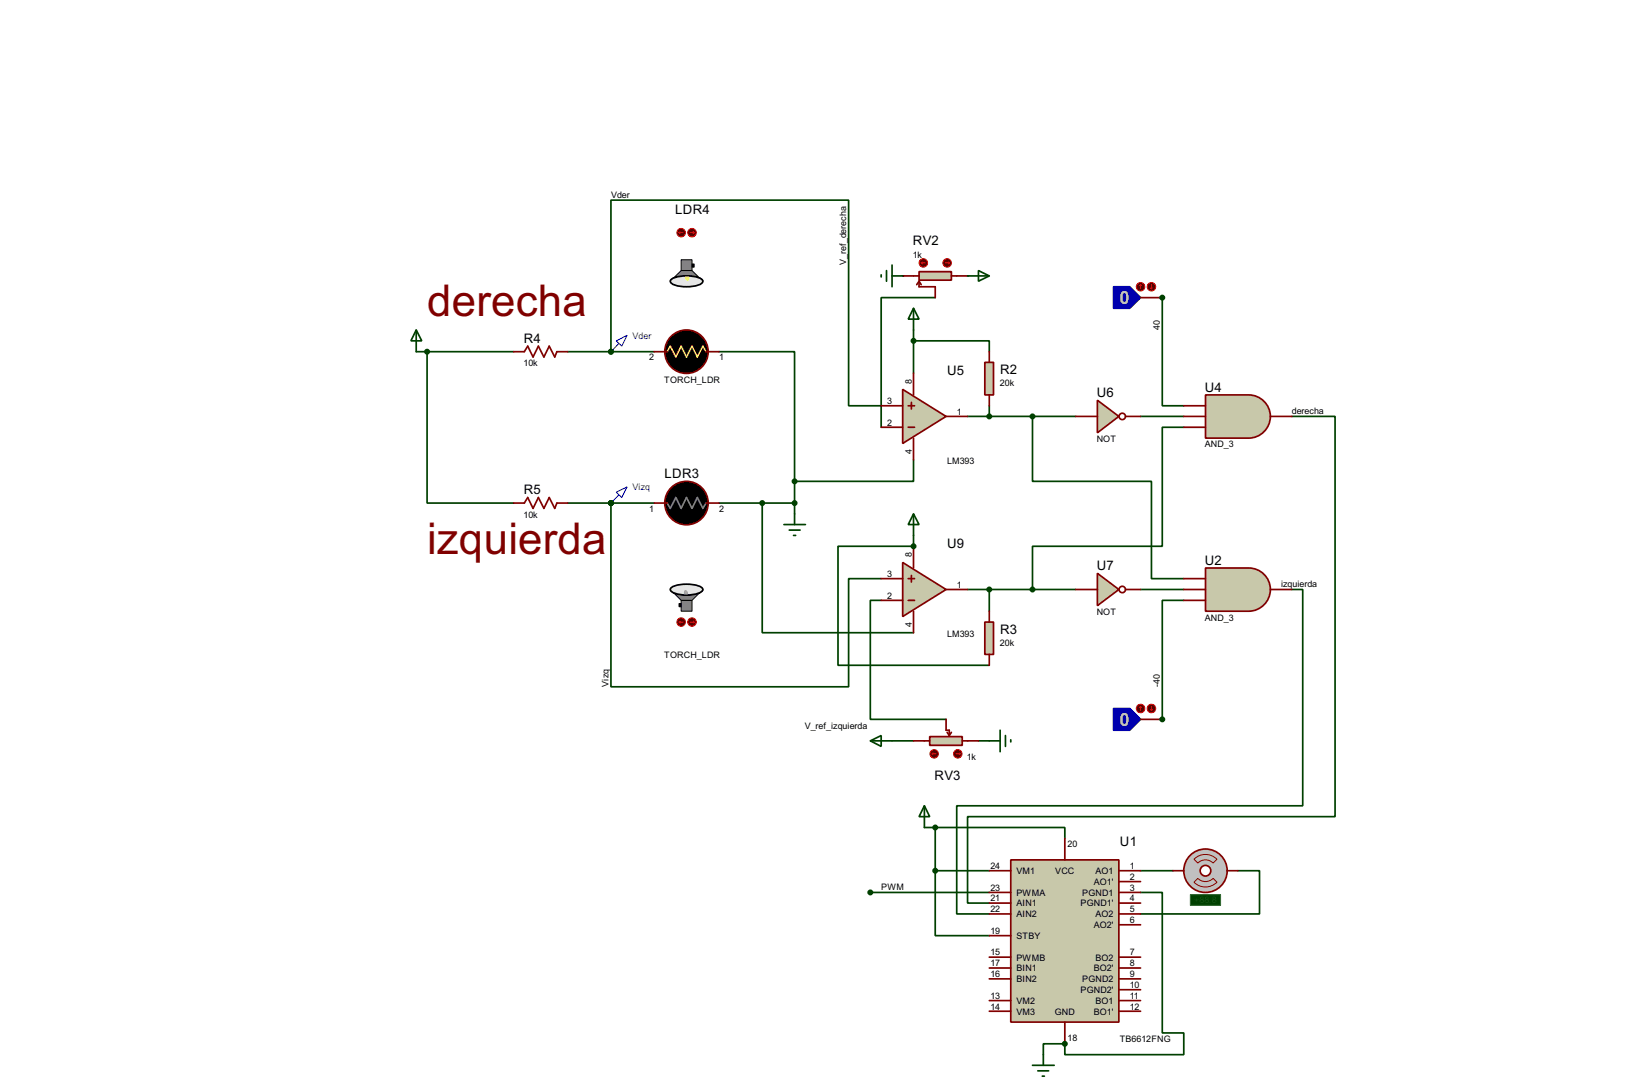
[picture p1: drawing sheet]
<svg xmlns="http://www.w3.org/2000/svg" width="383mm" height="256mm" viewBox="0 0 383 256" stroke-linecap="round" stroke-linejoin="round" font-family="sans-serif">
<path d="M186.7 118.2v2.5" fill="none" stroke="#004000" stroke-width=".4"/>
<circle cx="143.6" cy="118.2" r=".2" fill="#004000"/>
<path d="M169 82.6h17.7v30.5M133.4 118.2h20.3M143.6 118.2v43.1h55.8v-25.4h7.7M179.1 118.2v30.4h35.6M186.7 113.1v5.1h-17.7M214.7 108v5.1h-28" fill="none" stroke="#004000" stroke-width=".4"/>
<circle cx="143.6" cy="118.2" r=".2" fill="#004000"/>
<path d="M268 204.5h7.6M290.9 204.5h5.1v10.2h-28M250.2 245.2h-5v2.5" fill="none" stroke="#004000" stroke-width=".4"/>
<circle cx="250.2" cy="245.2" r=".2" fill="#004000"/>
<path d="M214.7 125.8v2.5M227.4 138.5h5.1v5.1M268 209.6h5.1v33h5.1v5.1h-28v-2.5" fill="none" stroke="#004000" stroke-width=".4"/>
<circle cx="214.7" cy="128.3" r=".2" fill="#004000"/>
<path d="M143.6 82.6v-35.6h55.8v48.3h7.7M214.7 128.3h-17.8v28h35.6" fill="none" stroke="#004000" stroke-width=".4"/>
<circle cx="143.6" cy="82.6" r=".2" fill="#004000"/>
<path d="M219.8 69.9h-12.7v30.5M97.8 82.6h22.9M100.4 82.6v35.6h20.3M133.4 82.6h10.2M268 97.8h10.2M268 138.5h10.2M207.1 141h-2.6v28h17.8M209.6 174h5.1" fill="none" stroke="#004000" stroke-width=".4"/>
<g fill="#004000">
<circle cx="227.4" cy="64.8" r=".2"/>
<circle cx="212.1" cy="64.8" r=".2"/>
</g>
<path d="M214.7 77.5v10.2M214.7 80.1h17.8v2.5M227.4 97.8h25.4M232.5 95.3v2.5M242.6 97.8v15.3h28v22.8h7.6M278.2 100.4h-5.1v27.9h-30.5v10.2M232.5 138.5h20.3M229.9 174h2.6" fill="none" stroke="#004000" stroke-width=".4"/>
<g fill="#004000">
<circle cx="143.6" cy="118.2" r=".2"/>
<circle cx="143.6" cy="82.6" r=".2"/>
</g>
<path d="M143.6 82.6h10.1" fill="none" stroke="#004000" stroke-width=".4"/>
<circle cx="143.6" cy="82.6" r=".2" fill="#004000"/>
<path d="M273.1 69.9v25.4h5.1M278.2 141h-5.1v28" fill="none" stroke="#004000" stroke-width=".4"/>
<g fill="#004000">
<circle cx="273.1" cy="69.9" r=".2"/>
<circle cx="273.1" cy="169" r=".2"/>
</g>
<path d="M303.6 97.8h10.1v94h-86.3v20.3h5.1M303.6 138.5h2.5v50.8h-81.3v25.4h7.7M217.2 194.4h2.6M219.8 194.4h30.4v2.5M219.8 194.4v10.1M204.5 209.6h28M219.8 204.5v15.3h12.7M219.8 204.5h12.7" fill="none" stroke="#004000" stroke-width=".4"/>
<path d="M212.1 91.5l10.2 6.3-10.2 6.4z" fill="#c8c8aa" stroke="#800000" stroke-width=".4"/>
<path d="M207.1 95.3h5M213.4 95.3h1.5M214.2 94.5v1.6M214.7 87.7v5.1M222.3 97.8h5.1M156.3 118.2h.5M165.9 118.2h.5M207.1 100.4h5M213.4 100.4h1.5M214.7 102.9v5.1" fill="none" stroke="#800000" stroke-width=".4"/>
<circle cx="161.3" cy="118.2" r="5.1" fill="#000" stroke="#800000" stroke-width=".4"/>
<path d="M156.8 118.2l.7 1.2 1.3-2.5 1.3 2.5 1.2-2.5 1.3 2.5 1.3-2.5 1.3 2.5 .7-1.2" fill="none" stroke="#808080" stroke-width=".4"/>
<g fill="#808080" stroke="#000" stroke-width=".23">
<path d="M160.1 141h2.5v2.6h-2.5z" fill-rule="evenodd"/>
<path d="M157.5 138.5a3 3 0 0 0 2.9 1.2l2.6-.1a2.56 2.56 0 0 0 2.2-1.1l-2.6 2.5h-2.5z" fill-rule="evenodd"/>
</g>
<path d="M157.6 138.2a7.4 7.4 0 0 1 6.1-.7 1.59 1.59 0 0 1 1.5 1 3.1 3.1 0 0 1-3 1.2l-2.6-.1a2.54 2.54 0 0 1-2.1-1.1z" fill-rule="evenodd" fill="#e6e6e6" stroke="#000" stroke-width=".4"/>
<path d="M160.9 138.8l.2-.1a.68 .68 0 0 1 .5 .8h-.8z" fill-rule="evenodd" fill="#a6a8aa" stroke="#9f9fa8" stroke-width=".23"/>
<path d="M159.6 141.8h.5v.7h-.5z" fill="#000" stroke="#000" stroke-width=".23"/>
<path d="M153.7 118.2h2.6M166.4 118.2h2.6" fill="none" stroke="#800000" stroke-width=".4"/>
<circle cx="160" cy="146.1" r="1" fill="#400000" stroke="#f00" stroke-width=".23"/>
<path d="M159.6 146.1l.2 .3M159.6 146.1h1M159.8 145.9l-.2 .2" fill="none" stroke="#f00" stroke-width=".23"/>
<circle cx="162.6" cy="146.1" r="1" fill="#400000" stroke="#f00" stroke-width=".23"/>
<path d="M162.1 146.1h1M162.9 145.9l.2 .2M163.1 146.1l-.2 .3" fill="none" stroke="#f00" stroke-width=".23"/>
<circle cx="161.3" cy="82.6" r="5.1" fill="#000" stroke="#800000" stroke-width=".4"/>
<g fill="#808080" stroke="#000" stroke-width=".23">
<path d="M160.1 61h2.5v2.6h-2.5z" fill-rule="evenodd"/>
<path d="M157.6 65.8l-.1 .3 2.6-2.5h2.5l2.6 2.5a3 3 0 0 0-3-1.3l-2.6 .1a3.3 3.3 0 0 0-2 .9z" fill-rule="evenodd"/>
</g>
<path d="M157.6 65.8a7.4 7.4 0 0 1 6.1-.7 1.59 1.59 0 0 1 1.5 1 1.58 1.58 0 0 1-1.5 1 8.9 8.9 0 0 1-5.8-.5l-.3-.2z" fill-rule="evenodd" fill="#e6e6e6" stroke="#000" stroke-width=".4"/>
<path d="M161.1 65.1h.8l-.3 .7a.66 .66 0 0 1-.5-.7z" fill-rule="evenodd" fill="#ff0" stroke="#ff0" stroke-width=".23"/>
<path d="M162.6 62h.5v.8h-.5z" fill="#000" stroke="#000" stroke-width=".23"/>
<path d="M156.8 82.6l.7-1.3 1.3 2.6 1.3-2.6 1.2 2.6 1.3-2.6 1.3 2.6 1.3-2.6 .7 1.3" fill="none" stroke="#f8c003" stroke-width=".4"/>
<path d="M153.7 82.6h3.1M165.9 82.6h3.1" fill="none" stroke="#800000" stroke-width=".4"/>
<circle cx="162.6" cy="54.7" r="1" fill="#400000" stroke="#f00" stroke-width=".23"/>
<path d="M162.1 54.7h1M162.9 54.4l.2 .3M163.1 54.7l-.2 .2" fill="none" stroke="#f00" stroke-width=".23"/>
<circle cx="160" cy="54.7" r="1" fill="#400000" stroke="#f00" stroke-width=".23"/>
<path d="M159.6 54.7l.2 .2M159.6 54.7h1M159.8 54.4l-.2 .3" fill="none" stroke="#f00" stroke-width=".23"/>
<path d="M184.2 123.2h5.1M185.5 124.5h2.5M186.5 125.8h.5M186.7 120.7v2.5" fill="none" stroke="#004000" stroke-width=".4"/>
<g fill="#004000" stroke="#004000" stroke-width=".4">
<circle cx="186.7" cy="118.2" r=".5"/>
<circle cx="143.5" cy="118.2" r=".5"/>
</g>
<path d="M120.7 82.6h2.5l.8-1.3 1.3 2.6 1.2-2.6 1.3 2.6 1.3-2.6 1.3 2.6 .5-1.3h2.5M120.7 118.2h2.5l.8-1.3 1.3 2.5 1.2-2.5 1.3 2.5 1.3-2.5 1.3 2.5 .5-1.2h2.5" fill="none" stroke="#800000" stroke-width=".4"/>
<path d="M144.8 115.6l2.6-1.2-1.3 2.5zM145.3 116.4l-1.7 1.8" fill="none" stroke="#0000c0" stroke-width=".23"/>
<path d="M212.1 132.1l10.2 6.4-10.2 6.3z" fill="#c8c8aa" stroke="#800000" stroke-width=".4"/>
<path d="M207.1 135.9h5M213.4 135.9h1.5M214.2 135.2v1.5M214.7 128.3v5.1M222.3 138.5h5.1M207.1 141h5M213.4 141h1.5M214.7 143.6v5" fill="none" stroke="#800000" stroke-width=".4"/>
<path d="M279.7 210.1h7.1v2.6h-7.1z" fill="#004000" stroke="#0f0" stroke-width=".23"/>
<circle cx="283.2" cy="204.5" r="5.1" fill="#c0c0c0" stroke="#800000" stroke-width=".4"/>
<path d="M280.6 201.8a3.8 3.8 0 0 1 5.4 0l-.9 .9a2.54 2.54 0 0 0-3.6 0zM281.5 206.3a2.54 2.54 0 0 0 3.6 0l.9 .9a3.8 3.8 0 0 1-5.4 0z" fill="none" stroke="#800000" stroke-width=".23"/>
<circle cx="283.2" cy="204.5" r="1.25" fill="#feffff" stroke="#800000" stroke-width=".4"/>
<path d="M275.6 204.5h2.6M288.3 204.5h2.6" fill="none" stroke="#800000" stroke-width=".4"/>
<path d="M242.6 250.2h5.1M243.9 251.5h2.5M244.9 252.8h.5M245.2 247.7v2.5" fill="none" stroke="#004000" stroke-width=".4"/>
<g fill="#004000" stroke="#004000" stroke-width=".4">
<circle cx="179.1" cy="118.2" r=".5"/>
<circle cx="186.7" cy="113.1" r=".5"/>
<circle cx="143.5" cy="118.2" r=".5"/>
</g>
<path d="M257.9 94l5 3.8-5 3.9z" fill="#c8c8aa" stroke="#800000" stroke-width=".4"/>
<g fill="none" stroke="#800000" stroke-width=".4">
<path d="M252.8 97.8h5.1M264.5 97.8h3.5"/>
<circle cx="263.7" cy="97.8" r=".75"/>
</g>
<path d="M257.9 134.7l5 3.8-5 3.8z" fill="#c8c8aa" stroke="#800000" stroke-width=".4"/>
<g fill="none" stroke="#800000" stroke-width=".4">
<path d="M252.8 138.5h5.1M264.5 138.5h3.5"/>
<circle cx="263.7" cy="138.5" r=".75"/>
</g>
<path d="M237.5 202h25.4v38.1h-25.4z" fill="#c8c8aa" stroke="#800000" stroke-width=".4"/>
<g fill="none" stroke="#800000" stroke-width=".4">
<path d="M250.2 196.9v5.1M232.5 204.5h5M232.5 209.6h5M232.5 212.1h5M232.5 214.7h5M232.5 219.8h5M262.9 204.5h5.1M262.9 209.6h5.1M262.9 212.1h5.1M262.9 214.7h5.1M262.9 207.1h5.1M262.9 217.2h5.1"/>
<path d="M232.5 224.8h5M232.5 227.4h5M232.5 229.9h5M232.5 235h5M232.5 237.5h5M262.9 224.8h5.1M262.9 227.4h5.1M262.9 229.9h5.1M262.9 235h5.1M262.9 237.5h5.1M262.9 232.5h5.1M250.2 240.1v5.1"/>
</g>
<circle cx="250.2" cy="245.2" r=".5" fill="#004000" stroke="#004000" stroke-width=".4"/>
<path d="M231.4 85.1h2.1v7.7h-2.1z" fill="#c8c8aa" stroke="#800000" stroke-width=".4"/>
<path d="M232.5 82.6v2.5M232.5 92.8v2.5" fill="none" stroke="#800000" stroke-width=".4"/>
<path d="M231.4 146.1h2.1v7.6h-2.1z" fill="#c8c8aa" stroke="#800000" stroke-width=".4"/>
<path d="M232.5 143.6v2.5M232.5 153.7v2.6" fill="none" stroke="#800000" stroke-width=".4"/>
<g fill="#004000" stroke="#004000" stroke-width=".4">
<circle cx="232.4" cy="138.5" r=".5"/>
<circle cx="214.6" cy="128.3" r=".5"/>
<circle cx="143.5" cy="82.6" r=".5"/>
</g>
<path d="M214.7 72.4l1.3 2.6h-2.6zM214.7 72.4v5.1M214.7 120.7l1.3 2.5h-2.6zM214.7 120.7v5.1" fill="none" stroke="#004000" stroke-width=".4"/>
<path d="M144.8 80.1l2.6-1.3-1.3 2.5zM145.3 80.8l-1.7 1.8" fill="none" stroke="#0000c0" stroke-width=".23"/>
<path d="M283.3 92.8h10.1a5.1 5.1 0 0 1 5.1 5 5.1 5.1 0 0 1-5.1 5.1h-10.1z" fill-rule="evenodd" fill="#c8c8aa" stroke="#800000" stroke-width=".4"/>
<path d="M278.2 95.3h5.1M278.2 97.8h5.1M298.5 97.8h5.1M278.2 100.4h5.1" fill="none" stroke="#800000" stroke-width=".4"/>
<path d="M283.3 133.4h10.1a5.1 5.1 0 0 1 5.1 5.1 5.1 5.1 0 0 1-5.1 5.1h-10.1z" fill-rule="evenodd" fill="#c8c8aa" stroke="#800000" stroke-width=".4"/>
<path d="M278.2 135.9h5.1M278.2 138.5h5.1M298.5 138.5h5.1M278.2 141h5.1" fill="none" stroke="#800000" stroke-width=".4"/>
<path d="M97.8 77.5l1.3 2.6h-2.5zM97.8 77.5v5.1" fill="none" stroke="#004000" stroke-width=".4"/>
<circle cx="100.3" cy="82.6" r=".5" fill="#004000" stroke="#004000" stroke-width=".4"/>
<path d="M216 63.8h7.6v2h-7.6z" fill="#c8c8aa" stroke="#800000" stroke-width=".4"/>
<path d="M212.1 64.8h3.9M216 66.1l-.6 .8M216 66.1l.5 .8M216 66.1v1.3h3.8v2.5M223.6 64.8h3.8" fill="none" stroke="#800000" stroke-width=".4"/>
<circle cx="222.5" cy="61.8" r="1" fill="#400000" stroke="#f00" stroke-width=".23"/>
<path d="M222.1 61.8h1M222.8 61.5l.3 .3M223.1 61.8l-.3 .2" fill="none" stroke="#f00" stroke-width=".23"/>
<circle cx="216.9" cy="61.8" r="1" fill="#400000" stroke="#f00" stroke-width=".23"/>
<path d="M216.5 61.8l.2 .2M216.5 61.8h1M216.7 61.5l-.2 .3" fill="none" stroke="#f00" stroke-width=".23"/>
<path d="M218.5 173h7.6v2.1h-7.6z" fill="#c8c8aa" stroke="#800000" stroke-width=".4"/>
<path d="M214.7 174h3.8M222.3 169v2.5h.8v1.3M222.6 172l.5 .8M223.6 172l-.5 .8M226.1 174h3.8" fill="none" stroke="#800000" stroke-width=".4"/>
<circle cx="219.5" cy="177.1" r="1" fill="#400000" stroke="#f00" stroke-width=".23"/>
<path d="M219 177.1l.3 .2M219 177.1h1M219.3 176.8l-.3 .3" fill="none" stroke="#f00" stroke-width=".23"/>
<circle cx="225" cy="177.1" r="1" fill="#400000" stroke="#f00" stroke-width=".23"/>
<path d="M224.6 177.1h1M225.4 176.8l.2 .3M225.6 177.1l-.2 .2" fill="none" stroke="#f00" stroke-width=".23"/>
<g fill="none" stroke="#004000" stroke-width=".4">
<path d="M207.1 64.6v.5M208.3 63.6v2.5M209.6 64.8h2.5M209.6 62.3v5.1M227.4 64.8h5.1M229.9 63.6l2.6 1.2-2.6 1.3zM204.5 174l2.6-1.2v2.5zM204.5 174h5.1M232.5 174h2.5M235 171.5v5.1M236.3 172.8v2.5M237.5 173.8v.5"/>
<path d="M217.2 189.3l1.3 2.5h-2.5zM217.2 189.3v5.1"/>
</g>
<g fill="#004000" stroke="#004000" stroke-width=".4">
<circle cx="242.6" cy="138.5" r=".5"/>
<circle cx="242.6" cy="97.8" r=".5"/>
<circle cx="232.4" cy="97.8" r=".5"/>
<circle cx="214.6" cy="80.1" r=".5"/>
<circle cx="143.5" cy="118.2" r=".5"/>
<circle cx="143.5" cy="82.6" r=".5"/>
</g>
<path d="M261.7 67.4h3.8l2.5 2.5-2.5 2.5h-3.8z" fill-rule="evenodd" fill="#0000c0" stroke="#000080" stroke-width=".4"/>
<path d="M268 69.9h5.1" fill="none" stroke="#800000" stroke-width=".4"/>
<circle cx="268" cy="67.4" r="1" fill="#400000" stroke="#f00" stroke-width=".23"/>
<path d="M268 66.9l-.2 .2M268 66.9l.3 .2M268 66.9v1" fill="none" stroke="#f00" stroke-width=".23"/>
<circle cx="270.5" cy="67.4" r="1" fill="#400000" stroke="#f00" stroke-width=".23"/>
<path d="M270.3 67.6l.3 .3M270.6 66.9v1M270.8 67.6l-.2 .3" fill="none" stroke="#f00" stroke-width=".23"/>
<circle cx="273.1" cy="69.9" r=".5" fill="#004000" stroke="#004000" stroke-width=".4"/>
<path d="M261.7 166.4h3.8l2.5 2.6-2.5 2.5h-3.8z" fill-rule="evenodd" fill="#0000c0" stroke="#000080" stroke-width=".4"/>
<path d="M268 169h5.1" fill="none" stroke="#800000" stroke-width=".4"/>
<circle cx="268" cy="166.4" r="1" fill="#400000" stroke="#f00" stroke-width=".23"/>
<path d="M268 165.9l-.2 .3M268 165.9l.3 .3M268 165.9v1" fill="none" stroke="#f00" stroke-width=".23"/>
<circle cx="270.5" cy="166.4" r="1" fill="#400000" stroke="#f00" stroke-width=".23"/>
<path d="M270.3 166.7l.3 .2M270.6 165.9v1M270.8 166.7l-.2 .2" fill="none" stroke="#f00" stroke-width=".23"/>
<g fill="#004000" stroke="#004000" stroke-width=".4">
<circle cx="273.1" cy="169" r=".5"/>
<circle cx="219.7" cy="194.4" r=".5"/>
<circle cx="219.7" cy="204.5" r=".5"/>
<circle cx="204.5" cy="209.6" r=".5"/>
</g>
<g font-size="11.5" fill="#800000">
<text x="100.4" y="74.2">derecha</text>
<text x="100.4" y="130.1">izquierda</text>
</g>
<g font-size="4.8" fill="#c0c0c0">
<text x="263.1" y="71.5">0</text>
<text x="263.1" y="170.5">0</text>
</g>
<g font-size="3.5">
<text x="158.7" y="50.1">LDR4</text>
<text x="214.5" y="57.6">RV2</text>
<text x="123.1" y="80.5">R4</text>
<text x="222.6" y="88.2">U5</text>
<text x="235" y="87.8">R2</text>
<text x="257.7" y="93.2">U6</text>
<text x="283.1" y="92">U4</text>
<text x="156.1" y="112.3">LDR3</text>
<text x="123.1" y="116.1">R5</text>
<text x="222.6" y="128.8">U9</text>
<text x="257.7" y="133.9">U7</text>
<text x="283.1" y="132.6">U2</text>
<text x="235" y="148.8">R3</text>
<text x="219.6" y="183.2">RV3</text>
<text x="263.2" y="198.6">U1</text>
</g>
<g font-size="2.4">
<text x="143.6" y="46.4">Vder</text>
<text x="198.8" y="62.2" transform="rotate(-90 198.8 62.2)">V_ref_derecha</text>
<text x="214.5" y="60.5">1k</text>
<text x="272.5" y="77.5" transform="rotate(-90 272.5 77.5)">40</text>
<text x="123" y="86.1">10k</text>
<text x="152.6" y="84.6">2</text>
<text x="156.1" y="89.9">TORCH_LDR</text>
<text x="169" y="84.6">1</text>
<text x="208.5" y="94.9">3</text>
<text x="214.3" y="90.2" transform="rotate(-90 214.3 90.2)">8</text>
<text x="235" y="90.8">20k</text>
<text x="208.5" y="100">2</text>
<text x="224.8" y="97.4">1</text>
<text x="303.6" y="97.2">derecha</text>
<text x="214.3" y="106.6" transform="rotate(-90 214.3 106.6)">4</text>
<text x="257.7" y="103.9">NOT</text>
<text x="283.1" y="105.1">AND_3</text>
<text x="222.5" y="108.9">LM393</text>
<text x="123" y="121.6">10k</text>
<text x="152.6" y="120.2">1</text>
<text x="169" y="120.2">2</text>
<text x="214.3" y="130.9" transform="rotate(-90 214.3 130.9)">8</text>
<text x="208.5" y="135.5">3</text>
<text x="301" y="137.9">izquierda</text>
<text x="208.5" y="140.6">2</text>
<text x="224.8" y="138.1">1</text>
<text x="214.3" y="147.3" transform="rotate(-90 214.3 147.3)">4</text>
<text x="222.5" y="149.6">LM393</text>
<text x="257.7" y="144.5">NOT</text>
<text x="283.1" y="145.8">AND_3</text>
<text x="156.1" y="154.5">TORCH_LDR</text>
<text x="235" y="151.7">20k</text>
<text x="143" y="161.3" transform="rotate(-90 143 161.3)">Vizq</text>
<text x="272.5" y="161.3" transform="rotate(-90 272.5 161.3)">-40</text>
<text x="189.1" y="171.1">V_ref_izquierda</text>
<text x="227.2" y="178.5">1k</text>
<text x="250.9" y="199">20</text>
<text x="207.1" y="209">PWM</text>
<text x="232.7" y="204.1">24</text>
<text x="232.7" y="209.2">23</text>
<text x="238.8" y="205.3">VM1</text>
<text x="247.9" y="205.3">VCC</text>
<text x="257" y="207.9">AO1'</text>
<text x="257.4" y="205.3">AO1</text>
<text x="265.5" y="204.1">1</text>
<text x="265.5" y="206.7">2</text>
<text x="265.5" y="209.2">3</text>
<text x="232.7" y="211.7">21</text>
<text x="232.7" y="214.3">22</text>
<text x="238.8" y="210.4">PWMA</text>
<text x="238.8" y="212.9">AIN1</text>
<text x="238.8" y="215.5">AIN2</text>
<text x="253.9" y="212.9">PGND1'</text>
<text x="254.3" y="210.4">PGND1</text>
<text x="257.4" y="215.5">AO2</text>
<text x="265.5" y="214.3">5</text>
<text x="265.5" y="211.7">4</text>
<text x="232.7" y="219.4">19</text>
<text x="238.8" y="220.6">STBY</text>
<text x="257" y="218">AO2'</text>
<text x="265.5" y="216.8">6</text>
<text x="232.7" y="224.4">15</text>
<text x="232.7" y="227">17</text>
<text x="238.8" y="225.6">PWMB</text>
<text x="257.4" y="225.6">BO2</text>
<text x="265.5" y="224.4">7</text>
<text x="265.5" y="227">8</text>
<text x="232.7" y="229.5">16</text>
<text x="238.8" y="228.2">BIN1</text>
<text x="238.8" y="230.7">BIN2</text>
<text x="253.9" y="233.3">PGND2'</text>
<text x="254.3" y="230.7">PGND2</text>
<text x="257" y="228.2">BO2'</text>
<text x="265.5" y="229.5">9</text>
<text x="265.5" y="232.1">10</text>
<text x="232.7" y="234.6">13</text>
<text x="232.7" y="237.1">14</text>
<text x="238.8" y="235.8">VM2</text>
<text x="238.8" y="238.3">VM3</text>
<text x="247.8" y="238.4">GND</text>
<text x="257" y="238.3">BO1'</text>
<text x="257.4" y="235.8">BO1</text>
<text x="265.5" y="234.6">11</text>
<text x="265.5" y="237.1">12</text>
<text x="250.9" y="244.6">18</text>
<text x="263.1" y="244.8">TB6612FNG</text>
</g>
<g font-size="2.4" fill="#0000c0">
<text x="148.6" y="79.6">Vder</text>
<text x="148.6" y="115.2">Vizq</text>
</g>
<text font-size="2.4" fill="#008000" x="280.6" y="212.2">+88.8</text>
</svg>
